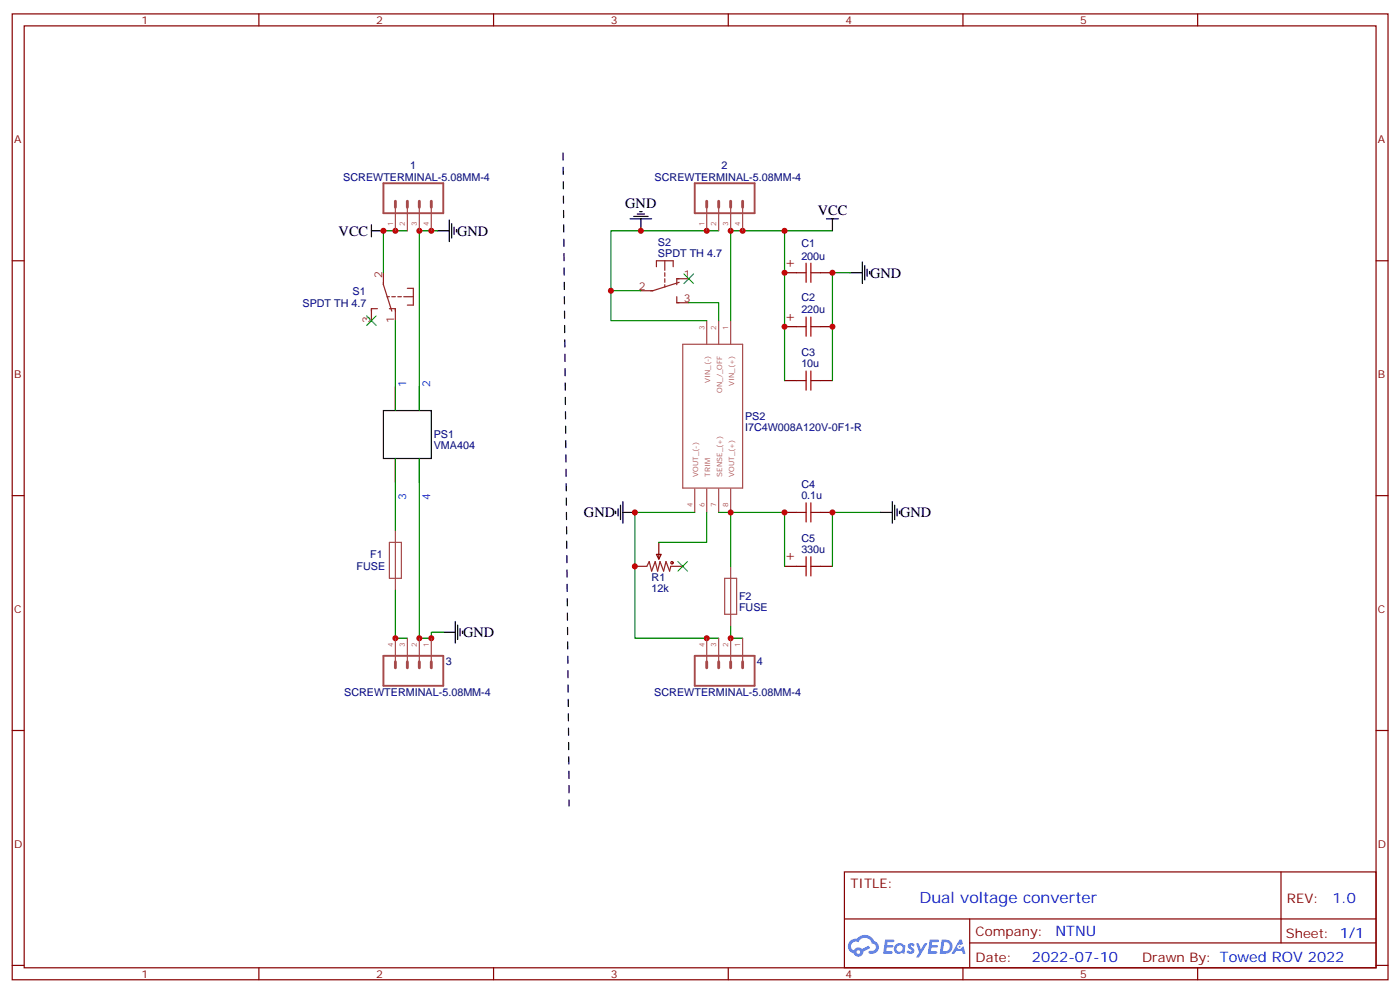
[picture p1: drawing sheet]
<svg xmlns="http://www.w3.org/2000/svg" width="412mm" height="292mm" viewBox="0 0 412 292" stroke-linecap="round" stroke-linejoin="round" font-family="sans-serif">
<g fill="none" stroke="#870000" stroke-width=".35">
<path d="M3.6 4.1h405.3v284.3h-405.3zM7.1 7.6h398.3v277.3h-398.3zM76.3 4.1v3.5M145.4 4.1v3.5M214.6 4.1v3.5M283.7 4.1v3.5M352.8 4.1v3.5M3.6 76.8h3.5M405.4 76.8h3.5M3.6 145.9h3.5M405.4 145.9h3.5M3.6 215.1h3.5"/>
<path d="M405.4 215.1h3.5M248.8 256.7h156.6v28.2h-156.6zM377.4 256.7v20.9M248.8 270.5h156.5M285.7 277.6h119.6M285.7 270.5v14.1M3.6 284.2h3.5M76.3 284.9v3.5M145.4 284.9v3.5M214.6 284.9v3.5M283.7 284.9v3.5M352.8 284.9v3.5"/>
<path d="M405.4 284.2h3.5"/>
</g>
<g fill="#5487ff">
<path d="M267.8 277.9a1.22 1.22 0 0 1 1.7 .2l-.4 .6a.47 .47 0 0 0-.3-.4 .47 .47 0 0 0-.6 .2l.2 .2a1.14 1.14 0 0 1 .8 1.8 1.14 1.14 0 0 1-1.9 0l-.2-.2 .4-.6 .8 .4a.29 .29 0 0 0 .3-.2 .29 .29 0 0 0-.3-.3 1.04 1.04 0 0 1-.5-1.7z"/>
<path d="M260.8 276.6h2.3l.4 .2-.2 .5h-1.8l-.1 .9h1.5l.3 .4-.4 .3h-1.5l-.2 1.1 1.7 .1 .2 .3-.2 .3-2.6 .1z"/>
<path d="M273.9 276.6h2.4l.3 .2-.1 .5h-1.9l-.1 .9h1.5l.4 .4-.4 .3h-1.6l-.1 1.1 1.7 .1 .2 .3-.2 .3-2.7 .1z"/>
<path d="M282.7 276.6h.7l.3 1.3-.6 .3a.69 .69 0 0 0-1 .3 .69 .69 0 0 0 .4 .9 .69 .69 0 0 0 .9-.6l.5-.2 .5 2.2h-.7l-.3-.9h-1.7l-.5 .9h-.9z"/>
<path d="M269.9 277.7h.8l.6 1.8 1.1-1.8h.8l-2.5 4.2h-.8l.9-1.6z"/>
<path d="M277.5 276.6l-.6 4.2h1.3a2.11 2.11 0 0 0 2.5-2.2 2.11 2.11 0 0 0-2.6-2zM278.2 277.3a1.39 1.39 0 0 1 1.6 1.5 1.39 1.39 0 0 1-1.7 1.2h-.3z"/>
<path d="M263.8 278.2a1.54 1.54 0 0 0-.1 2.2 1.54 1.54 0 0 0 2.1 .1l.7 .3 .2-2.3-.1-.3h-.4a1.49 1.49 0 0 0-2.4 0zM264 279.2a.95 .95 0 0 1 1.9 0 .95 .95 0 0 1-1.9 0z"/>
<path d="M250.5 277a2.18 2.18 0 0 0 1.1 3.7 1.44 1.44 0 0 0 1.6 .9 1.44 1.44 0 0 0 1.1-1.5l2.1-1-.5-.7-1.9 1a1.47 1.47 0 0 0-2.4 .4 1.39 1.39 0 0 1-.7-1.9 1.39 1.39 0 0 1 2-.5 2.12 2.12 0 0 1 2.2-1.3 2.12 2.12 0 0 1 1.8 1.7 1.14 1.14 0 0 1 1.1 1.4 1.14 1.14 0 0 1-1.6 .7 .43 .43 0 0 0-.5 .4 .43 .43 0 0 0 .4 .5 1.98 1.98 0 0 0 2.5-1.3 1.98 1.98 0 0 0-1.3-2.5 3.1 3.1 0 0 0-5.2-.7l-.9 .1zM252.4 280.3a.55 .55 0 0 1 1.1 0 .55 .55 0 0 1-1.1 0z"/>
<circle cx="282.7" cy="278.7" r=".26"/>
</g>
<path d="M208.2 94.4v6.9M211.7 94.4v6.9M215.3 94.4v6.9M201.2 101.3h17.6v42.4h-17.6zM114.7 159.7h3.6v10.6h-3.6zM116.5 156.1v17.7M204.7 143.9v6.9M208.2 143.9v6.9M211.7 143.9v6.9M215.3 143.9v6.9M213.5 170.3h3.5v10.5h-3.5zM215.3 166.7v17.7" fill="none" stroke="#a64a4a" stroke-width=".35"/>
<g fill="none" stroke="#000" stroke-width=".35">
<path d="M109.4 67.9h3.6M109.4 66.2v3.5M128.8 67.9h3.6M132.4 64.8v6.3M133.1 65.8v4.3M133.8 66.9v2.1M134.5 67.6v.7M185.6 64.4h6.4M186.7 63.7h4.2M187.7 63h2.2M188.5 62.3h.7M188.8 64.4v3.5"/>
<path d="M243.5 64.4h3.5M245.3 64.4v3.5M254.1 77.1v6.4M254.8 78.2v4.2M255.5 79.2v2.2M256.2 79.9v.7M250.5 80.3h3.6M113 120.9h14.1v14.1h-14.1zM181.4 150.5v.7M182.1 149.8v2.1M182.8 148.7v4.3M183.5 150.8h3.5"/>
<path d="M183.5 147.7v6.3M259.4 150.8h3.5M262.9 147.7v6.3M263.6 148.7v4.3M264.3 149.8v2.1M265 150.5v.7M130.6 186.1h3.5M134.1 183v6.3M134.8 184v4.2M135.5 185.1v2.1M136.2 185.8v.7"/>
</g>
<g fill="none" stroke="#870000" stroke-width=".35">
<path d="M231.1 80.3h3.6M231.1 96.2h3.6M241.7 80.3h3.6M241.7 96.2h3.6M116.5 113.8v7.1M123.5 113.8v7.1M231.1 112h3.6M241.7 112h3.6M116.5 135v7M123.5 135v7M194.1 159.7v4.9M231.1 150.8h3.6"/>
<path d="M241.7 150.8h3.6M193.4 163.2h1.4l-.7 1.4zM231.1 166.7h3.6M241.7 166.7h3.6"/>
</g>
<g fill="none" stroke="#8c2424" stroke-width=".35">
<path d="M193.4 78.5v-1.7h4.9v1.7M195.9 76.8v2.8M111.2 90.9h-1.8v3.5M113 80.3v3.5l2.4 7.8M114 87.3h.7M114.7 90.9h1.8v3.5M115.4 87.3h1.1M117.2 87.3h1.1M119 87.3h2.8M120 84.9h1.8v4.9h-1.8M195.9 80.3v1.1M195.9 82.1v1"/>
<path d="M195.9 83.8v.7M199.4 87.3v1.8h3.5M200.1 83.1l-7.8 2.5h-3.5M202.9 82.1h-3.5v1.7M187 166.7h3.6l.7-1.4 .7 2.8 1-2.8 .7 2.8 .8-2.8 1 2.8 .7-2.8 1.1 2.8 .3-1.4h3.6"/>
</g>
<g fill="none" stroke="#a10000" stroke-width=".35">
<path d="M237.5 77.5v5.6M238.9 77.5v5.6M234.7 80.3h2.8M234.7 96.2h2.8M237.5 93.3v5.7M238.9 80.3h2.8M238.9 93.3v5.7M238.9 96.2h2.8M234.7 112h2.8M237.5 109.2v5.7M238.9 109.2v5.7M238.9 112h2.8"/>
<path d="M234.7 150.8h2.8M237.5 148v5.7M238.9 148v5.7M238.9 150.8h2.8M234.7 166.7h2.8M237.5 163.9v5.6M238.9 163.9v5.6M238.9 166.7h2.8"/>
<circle cx="198" cy="165.7" r=".35"/>
</g>
<g fill="none" stroke="#008700" stroke-width=".35">
<path d="M120 67.9h-7v12.4M128.8 67.9h-5.3v53M211.7 67.9h-31.7v17.7h8.8M231.1 67.9v44.1M245.3 67.9h-30v26.5M116.5 94.4v26.5M180 85.6v8.8h28.2M202.9 89.1h8.8v5.3M250.5 80.3h-5.2v31.7M116.5 135v21.1M123.5 135v52.9h3.6v-1.8h3.5M204.7 150.8h-17.7v37.1h24.7"/>
<path d="M208.2 150.8v8.9h-14.1M211.7 150.8h3.6v15.9M215.3 150.8h15.8v15.9M259.4 150.8h-14.1v15.9M116.5 173.8v14.1h3.5M215.3 184.4v3.5h3.5"/>
</g>
<path d="M108 93l2.8 2.8M110.8 93l-2.8 2.8M201.5 80.6l2.8 2.9M204.3 80.6l-2.8 2.9M199.7 165.3l2.9 2.8M202.6 165.3l-2.9 2.8" fill="none" stroke="#3c3" stroke-width=".35"/>
<path d="M165.9 45l1.7 192.3" fill="none" stroke="#000" stroke-width=".35" stroke-dasharray="2.1 2.1"/>
<g fill="#c00">
<circle cx="215.3" cy="67.9" r=".88"/>
<circle cx="218.8" cy="67.9" r=".88"/>
<circle cx="188.8" cy="67.9" r=".88"/>
<circle cx="231.1" cy="67.9" r=".88"/>
<circle cx="231.1" cy="80.3" r=".88"/>
<circle cx="215.3" cy="150.8" r=".88"/>
<circle cx="187" cy="166.7" r=".88"/>
<circle cx="208.2" cy="187.9" r=".88"/>
<circle cx="215.3" cy="187.9" r=".88"/>
<circle cx="231.1" cy="150.8" r=".88"/>
<circle cx="245.3" cy="150.8" r=".88"/>
<circle cx="187" cy="150.8" r=".88"/>
<circle cx="245.3" cy="80.3" r=".88"/>
<circle cx="180" cy="85.6" r=".88"/>
<circle cx="208.2" cy="67.9" r=".88"/>
<circle cx="231.1" cy="96.2" r=".88"/>
<circle cx="245.3" cy="96.2" r=".88"/>
<circle cx="123.5" cy="67.9" r=".88"/>
<circle cx="127.1" cy="67.9" r=".88"/>
<circle cx="116.5" cy="67.9" r=".88"/>
<circle cx="113" cy="67.9" r=".88"/>
<circle cx="127.1" cy="187.9" r=".88"/>
<circle cx="123.5" cy="187.9" r=".88"/>
<circle cx="116.5" cy="187.9" r=".88"/>
</g>
<path d="M113 53.9h17.6v8.9h-17.6zM204.7 53.9h17.6v8.9h-17.6zM113 193.1h17.6v8.8h-17.6zM204.7 193.1h17.6v8.8h-17.6z" fill="none" stroke="#a64a4a" stroke-width=".56"/>
<g fill="none" stroke="#a64a4a" stroke-width=".85">
<path d="M116.5 59.2v1.8M120 59.2v1.8M123.5 59.2v1.8M127.1 59.2v1.8M208.2 59.2v1.8M211.7 59.2v1.8M215.3 59.2v1.8M218.8 59.2v1.8M116.5 194.8v1.8M120 194.8v1.8M123.5 194.8v1.8M127.1 194.8v1.8"/>
<path d="M208.2 194.8v1.8M211.7 194.8v1.8M215.3 194.8v1.8M218.8 194.8v1.8"/>
</g>
<g fill="none" stroke="#a64a4a" stroke-width=".35">
<path d="M116.5 61v6.9M120 61v6.9M123.5 61v6.9M127.1 61v6.9M208.2 61v6.9M211.7 61v6.9M215.3 61v6.9M218.8 61v6.9M116.5 187.9v6.9M120 187.9v6.9M123.5 187.9v6.9M127.1 187.9v6.9"/>
<path d="M208.2 187.9v6.9M211.7 187.9v6.9M215.3 187.9v6.9M218.8 187.9v6.9"/>
</g>
<text font-size="4.6" fill="#00f" x="270.9" y="265.7">Dual voltage converter</text>
<g font-size="4.2">
<text x="184.2" y="61.2">GND</text>
<text x="241" y="63.4">VCC</text>
<text x="99.8" y="69.4">VCC</text>
<text x="134.7" y="69.4">GND</text>
<text x="256.4" y="81.7">GND</text>
<text x="172" y="152.3">GND</text>
<text x="265.2" y="152.3">GND</text>
<text x="136.4" y="187.6">GND</text>
</g>
<g font-size="4.2" fill="#900">
<text x="231.1" y="78.5">+</text>
<text x="231.1" y="94.4">+</text>
<text x="231.1" y="165">+</text>
</g>
<g font-size="4.2" fill="#00f">
<text x="392.6" y="265.9">1.0</text>
<text x="311" y="275.5">NTNU</text>
<text x="304" y="283.3">2022-07-10</text>
</g>
<g font-size="3.9" fill="#800">
<text x="250.5" y="261.3">TITLE:</text>
<text x="379.2" y="265.9">REV:</text>
<text x="287.5" y="275.5">Company:</text>
<text x="378.8" y="276.1">Sheet: 1/1</text>
<text x="287.5" y="283.1">Date:</text>
<text x="336.5" y="283.2">Drawn By: Towed ROV 2022</text>
</g>
<g font-size="3.2" fill="#800">
<text x="41.7" y="7.1">1</text>
<text x="110.8" y="7.1">2</text>
<text x="180" y="7.1">3</text>
<text x="249.1" y="7.1">4</text>
<text x="318.3" y="7.1">5</text>
<text x="4.1" y="42.2">A</text>
<text x="405.9" y="42.2">A</text>
<text x="4.1" y="111.3">B</text>
<text x="405.9" y="111.3">B</text>
<text x="4.1" y="180.5">C</text>
<text x="405.9" y="180.5">C</text>
<text x="4.1" y="249.6">D</text>
<text x="405.9" y="249.6">D</text>
<text x="41.7" y="287.9">1</text>
<text x="110.8" y="287.9">2</text>
<text x="180" y="287.9">3</text>
<text x="249.1" y="287.9">4</text>
<text x="318.3" y="287.9">5</text>
</g>
<g font-size="3.2" fill="#000080">
<text x="101.1" y="53.2">SCREWTERMINAL-5.08MM-4</text>
<text x="120.9" y="49.7">1</text>
<text x="192.9" y="53.2">SCREWTERMINAL-5.08MM-4</text>
<text x="212.6" y="49.7">2</text>
<text x="193.8" y="75.7">SPDT TH 4.7</text>
<text x="193.8" y="72.5">S2</text>
<text x="236.1" y="76.4">200u</text>
<text x="236.1" y="72.6">C1</text>
<text x="103.9" y="86.7">S1</text>
<text x="236.1" y="88.5">C2</text>
<text x="89.1" y="90.3">SPDT TH 4.7</text>
<text x="236.1" y="92.3">220u</text>
<text x="236.1" y="104.9">C3</text>
<text x="236.1" y="108.2">10u</text>
<text x="219.5" y="123.8">PS2</text>
<text x="127.8" y="129">PS1</text>
<text x="219.5" y="126.9">I7C4W008A120V-0F1-R</text>
<text x="127.8" y="132.2">VMA404</text>
<text x="236.1" y="143.7">C4</text>
<text x="236.1" y="147">0.1u</text>
<text x="236.1" y="159.6">C5</text>
<text x="105" y="167.9">FUSE</text>
<text x="109.1" y="164.3">F1</text>
<text x="236.1" y="162.8">330u</text>
<text x="192" y="171.2">R1</text>
<text x="192" y="174.4">12k</text>
<text x="217.7" y="179.9">FUSE</text>
<text x="217.7" y="176.7">F2</text>
<text x="131.3" y="195.7">3</text>
<text x="223" y="195.7">4</text>
<text x="101.4" y="204.9">SCREWTERMINAL-5.08MM-4</text>
<text x="192.8" y="204.9">SCREWTERMINAL-5.08MM-4</text>
</g>
<g font-size="3.2" fill="#8d2323">
<text x="112.6" y="81.7" transform="rotate(-90 112.6 81.7)">2</text>
<text x="201.5" y="81.7">1</text>
<text x="188.2" y="85.2">2</text>
<text x="201.5" y="88.8">3</text>
<text x="109.1" y="95" transform="rotate(-90 109.1 95)">3</text>
<text x="116.1" y="95" transform="rotate(-90 116.1 95)">1</text>
</g>
<g font-size="3.2" fill="#00f">
<text x="119.7" y="114.1" transform="rotate(-90 119.7 114.1)">1</text>
<text x="126.7" y="114.1" transform="rotate(-90 126.7 114.1)">2</text>
<text x="119.7" y="147.3" transform="rotate(-90 119.7 147.3)">3</text>
<text x="126.7" y="147.3" transform="rotate(-90 126.7 147.3)">4</text>
</g>
<g font-size="2.1" fill="#a54b4b">
<text x="115.8" y="66.6" transform="rotate(-90 115.8 66.6)">1</text>
<text x="119.3" y="66.6" transform="rotate(-90 119.3 66.6)">2</text>
<text x="122.8" y="66.6" transform="rotate(-90 122.8 66.6)">3</text>
<text x="126.4" y="66.6" transform="rotate(-90 126.4 66.6)">4</text>
<text x="207.5" y="66.6" transform="rotate(-90 207.5 66.6)">1</text>
<text x="211" y="66.6" transform="rotate(-90 211 66.6)">2</text>
<text x="214.6" y="66.6" transform="rotate(-90 214.6 66.6)">3</text>
<text x="218.1" y="66.6" transform="rotate(-90 218.1 66.6)">4</text>
<text x="207.5" y="97.1" transform="rotate(-90 207.5 97.1)">3</text>
<text x="211" y="97.1" transform="rotate(-90 211 97.1)">2</text>
<text x="214.6" y="97.1" transform="rotate(-90 214.6 97.1)">1</text>
<text x="209.3" y="112.9" transform="rotate(-90 209.3 112.9)">VIN_(-)</text>
<text x="216.3" y="113.6" transform="rotate(-90 216.3 113.6)">VIN_(+)</text>
<text x="212.8" y="115.7" transform="rotate(-90 212.8 115.7)">ON_/_OFF</text>
<text x="205.7" y="140.3" transform="rotate(-90 205.7 140.3)">VOUT_(-)</text>
<text x="209.3" y="140.3" transform="rotate(-90 209.3 140.3)">TRIM</text>
<text x="212.8" y="140.3" transform="rotate(-90 212.8 140.3)">SENSE_(+)</text>
<text x="216.3" y="140.3" transform="rotate(-90 216.3 140.3)">VOUT_(+)</text>
<text x="204" y="149.3" transform="rotate(-90 204 149.3)">4</text>
<text x="207.5" y="149.3" transform="rotate(-90 207.5 149.3)">6</text>
<text x="211" y="149.3" transform="rotate(-90 211 149.3)">7</text>
<text x="214.6" y="149.3" transform="rotate(-90 214.6 149.3)">8</text>
<text x="115.8" y="190.6" transform="rotate(-90 115.8 190.6)">4</text>
<text x="119.3" y="190.6" transform="rotate(-90 119.3 190.6)">3</text>
<text x="122.8" y="190.6" transform="rotate(-90 122.8 190.6)">2</text>
<text x="126.4" y="190.6" transform="rotate(-90 126.4 190.6)">1</text>
<text x="207.5" y="190.6" transform="rotate(-90 207.5 190.6)">4</text>
<text x="211" y="190.6" transform="rotate(-90 211 190.6)">3</text>
<text x="214.6" y="190.6" transform="rotate(-90 214.6 190.6)">2</text>
<text x="218.1" y="190.6" transform="rotate(-90 218.1 190.6)">1</text>
</g>
</svg>
